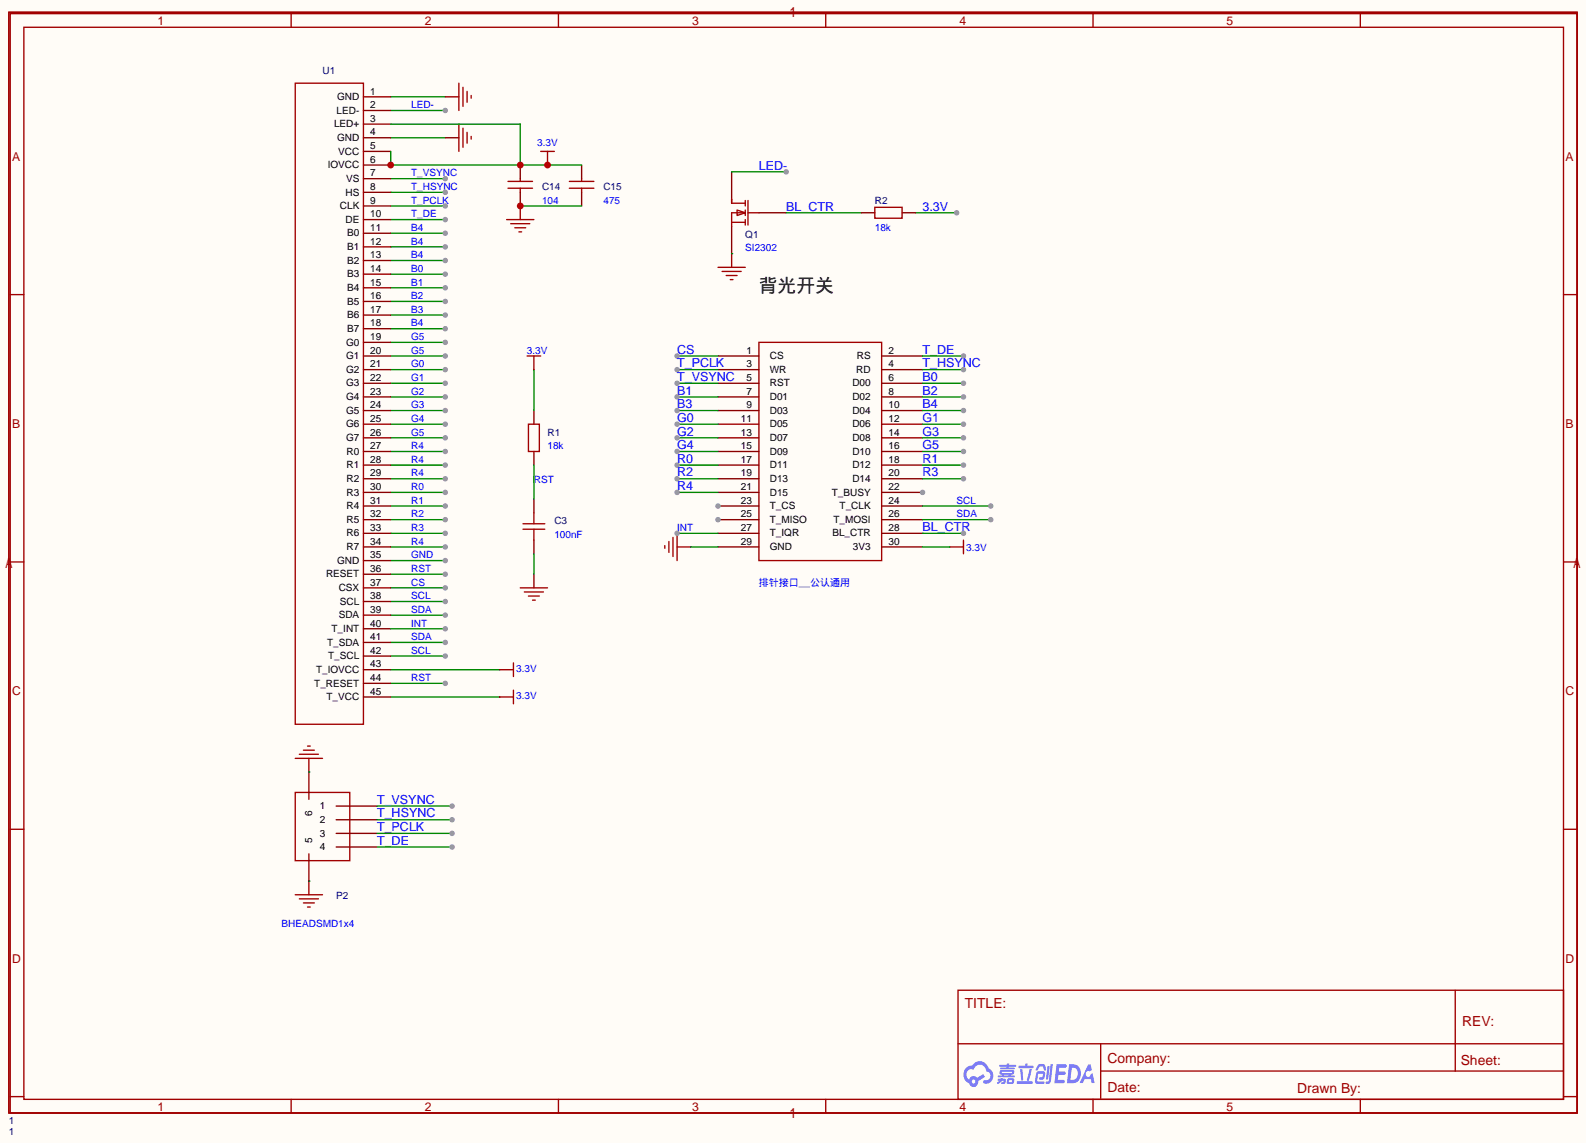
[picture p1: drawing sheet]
<svg xmlns="http://www.w3.org/2000/svg" width="295mm" height="213mm" viewBox="0 0 295 213" stroke-linecap="round" stroke-linejoin="round" font-family="sans-serif">
<path d="M0 0h295.4v212.9h-295.4z" fill="#fffcf7"/>
<g fill="none" stroke="#a10000" stroke-width=".25">
<path d="M1.7 2.3h292.1v205h-292.1zM1.9 2.5h291.9v204.8h-291.9zM4.4 5.1h286.8v199.6h-286.8zM54.2 2.5v2.6M104 2.5v2.6M153.8 2.5v2.6M203.6 2.5v2.6M253.4 2.5v2.6M1.9 54.9h2.5M291.2 54.9h2.6M1.9 104.6h2.5M291.2 104.6h2.6"/>
<path d="M1.9 154.4h2.5M291.2 154.4h2.6M178.4 184.4h112.8v20.3h-112.8zM178.5 194.4h112.6M205 199.5h86.1M205 194.4v10.1M271 184.4l.1 15.1M1.9 204.2h2.5M54.2 204.7v2.6M104 204.7v2.6M153.8 204.7v2.6M203.6 204.7v2.6"/>
<path d="M253.4 204.7v2.6M291.2 204.2h2.6"/>
</g>
<path d="M180 198.8a1.78 1.78 0 0 0 .5 2.9 .87 .87 0 0 0 1.1 .7 .87 .87 0 0 0 .6-1.1l1.2-.7-.2-.6-1.2 .7a.82 .82 0 0 0-.9-.3 .82 .82 0 0 0-.6 .7 1 1 0 0 1-.5-1.4 1 1 0 0 1 1.3-.5 1.2 1.2 0 0 1 1.4-.9 1.2 1.2 0 0 1 1 1.2 .86 .86 0 0 1 .7 1.1 .86 .86 0 0 1-1.1 .6l-.1 .1a.33 .33 0 0 0 .2 .5 1.48 1.48 0 0 0 1.6-1.1 1.48 1.48 0 0 0-.8-1.7 1.74 1.74 0 0 0-1.5-1.4 1.74 1.74 0 0 0-1.7 .9h-.6zM181 201.4a.37 .37 0 0 1 .7 0 .37 .37 0 0 1-.7 0zM196.8 198.2l-.4 3.5h1.7l.2-.2-.1-.3-1.2-.1 .1-.9 1.2-.1 .2-.4-.2-.2h-1.1l.1-.7h1.2l.1-.5-.2-.1zM199.1 198.2l-.4 3.5a2.62 2.62 0 0 0 2.1-.3 1.89 1.89 0 0 0-.6-3.2zM199.6 198.8a1.15 1.15 0 0 1 1.2 1.2 1.15 1.15 0 0 1-1.3 1.1h-.1zM202.7 198.2l-1.6 3.5h.6l.3-.8h1.2l.1 .8h.6l-.4-1.9-.3 .3-.1 .2a.5 .5 0 0 1-.7 .1 .5 .5 0 0 1-.1-.7 .5 .5 0 0 1 .7-.2l.4-.2-.3-1.1zM195.1 198.5l-.3 2.3 .2 .3 .2-.3 .3-2.3zM195.7 198.2l-.3 3-.1 .2-.5 .1v.2a.59 .59 0 0 0 .6 .1 .59 .59 0 0 0 .3-.5l.4-3.1zM193.3 198.3l-.4 1a.63 .63 0 0 0 .7-.6l.7-.1 .2 .7h.3l-.3-1.1-.7-.1zM193.1 199.6l-.3 1.6 .1 .5 .2 .1 1.2 .1 .3-.3-.2-.2h-1.2l.2-1.5h.9l-.1 .7h-.5l-.2 .2 .1 .2h.5a1.07 1.07 0 0 0 .6-1.1l-.2-.4a1.46 1.46 0 0 0-1.4 .1zM189.4 201.4l.1 .5h2.7l.2-.3-.2-.2zM191.8 199.1l-.5 1.9a.2 .2 0 0 0 0 .2 .2 .2 0 0 0 .3 .1l.6-2.2zM190 199.1l.2 2 .2 .1 .2-.2-.2-1.9zM189.7 198.5l.1 .4h2.5l.2-.2-.2-.2h-1l.1-.4h-.4l-.1 .4zM185.9 200.9h.5v-.2h.4l-.1 .2h.5v.8l-.7 .2v-.4h.4v-.2l-.3-.1-.3 .4-.5 .3-.1-.4 .5-.3h-.4zM186.2 198.3h1.3l.1-.2h.4l-.1 .2h1.2l.2 .2-.2 .1h-1.2v.2h1l.1 .2-.1 .1h-2.5l-.1-.3h1.1l.1-.2h-1.3zM186.4 199.3a.47 .47 0 0 0-.3 .5 .47 .47 0 0 0 .5 .4v.1h-.7v.3h3.1v-.2l-.7-.1v-.1a.48 .48 0 0 0 .6-.3 .48 .48 0 0 0-.2-.6zM186.6 199.6h1.9l-.1 .2h-1.8zM187 200.1h.9l-.1 .2h-.8zM187.6 201v.8a1.3 1.3 0 0 0 1.2-.1v-.9h-.9zM188 201.2h.5l-.1 .3h-.5z" fill="#5487ff"/>
<path d="M136.3 32v5.1M141.4 39.6h5M136.3 42.2v5" fill="none" stroke="#870000" stroke-width=".25"/>
<g fill="none" stroke="#a10000" stroke-width=".25">
<path d="M136.3 37.1v.7h2.5M137.3 39.1l1.5 .5-1.5 .5zM138.8 39.6h-2.5v2.6M138.8 37.3v1.1M138.8 39.1v1M139.3 39.6h2.1M139.3 37.3v4.6M133.7 49.8h5.1M134.5 50.5h3.5M135.3 51.3h2M136 52.1h.5M136.3 41.4h2.5"/>
<path d="M136.3 47.2v2.6M138.8 40.9v1"/>
</g>
<path d="M136.3 32h10.1" fill="none" stroke="#008700" stroke-width=".25"/>
<circle cx="146.4" cy="32" r=".51" fill="#999"/>
<path d="M146.4 39.6h14M170.6 39.6h7.6M136.3 47.2h.1" fill="none" stroke="#008700" stroke-width=".25"/>
<circle cx="178.2" cy="39.6" r=".51" fill="#999"/>
<g fill="none" stroke="#870000" stroke-width=".25">
<path d="M160.4 39.6h2.5M168 39.6h2.6M99.4 76.5v2.5M99.4 84.1v2.5M99.4 93v2.5M99.4 100.6v2.5M99.4 106.9v2.6M57.5 143.8v5M57.5 159v5.1M57.5 143.8h.1M62.6 150.1h7.6M62.6 152.7h7.6"/>
<path d="M62.6 155.2h7.6M62.6 157.7h7.6"/>
</g>
<g fill="none" stroke="#a10000" stroke-width=".25">
<path d="M162.9 38.6h5.1v2h-5.1zM98.4 79h2.1v5.1h-2.1zM97.4 97.5h4.1M97.4 98.6h4.1M99.4 95.5v2M99.4 98.6v2M96.9 109.5h5.1M97.7 110.2h3.5M98.4 111h2.1M99.2 111.8h.5M56.5 139.7h2M57.3 138.9h.5"/>
<path d="M55 147.6h10.2v12.7h-10.2zM55 141.2h5.1M55.8 140.5h3.5M57.5 141.2v2.6M55 166.6h5.1M55.8 167.4h3.5M56.5 168.1h2M57.3 168.9h.5M57.5 164.1v2.5"/>
</g>
<path d="M99.4 68.8v7.7M99.4 86.6v6.4M99.4 103.1v3.8M70.2 157.7h14" fill="none" stroke="#008700" stroke-width=".25"/>
<circle cx="84.2" cy="157.7" r=".51" fill="#999"/>
<path d="M70.2 155.2h14" fill="none" stroke="#008700" stroke-width=".25"/>
<circle cx="84.2" cy="155.2" r=".51" fill="#999"/>
<path d="M70.2 152.7h14" fill="none" stroke="#008700" stroke-width=".25"/>
<circle cx="84.2" cy="152.7" r=".51" fill="#999"/>
<path d="M70.2 150.1h14" fill="none" stroke="#008700" stroke-width=".25"/>
<circle cx="84.2" cy="150.1" r=".51" fill="#999"/>
<path d="M72.8 18h10.1M72.8 20.6h10.1M57.5 143.8h.1M57.5 164.1h.1" fill="none" stroke="#008700" stroke-width=".25"/>
<circle cx="82.9" cy="20.6" r=".51" fill="#999"/>
<path d="M72.8 25.7h10.1M72.8 33.3h10.1" fill="none" stroke="#008700" stroke-width=".25"/>
<circle cx="82.9" cy="33.3" r=".51" fill="#999"/>
<path d="M72.8 35.8h10.1" fill="none" stroke="#008700" stroke-width=".25"/>
<circle cx="82.9" cy="35.8" r=".51" fill="#999"/>
<path d="M72.8 38.4h10.1" fill="none" stroke="#008700" stroke-width=".25"/>
<circle cx="82.9" cy="38.4" r=".51" fill="#999"/>
<path d="M72.8 40.9h10.1" fill="none" stroke="#008700" stroke-width=".25"/>
<circle cx="82.9" cy="40.9" r=".51" fill="#999"/>
<path d="M72.8 43.4h10.1" fill="none" stroke="#008700" stroke-width=".25"/>
<circle cx="82.9" cy="43.4" r=".51" fill="#999"/>
<path d="M72.8 46h10.1" fill="none" stroke="#008700" stroke-width=".25"/>
<circle cx="82.9" cy="46" r=".51" fill="#999"/>
<path d="M72.8 48.5h10.1" fill="none" stroke="#008700" stroke-width=".25"/>
<circle cx="82.9" cy="48.5" r=".51" fill="#999"/>
<path d="M72.8 51.1h10.1" fill="none" stroke="#008700" stroke-width=".25"/>
<circle cx="82.9" cy="51.1" r=".51" fill="#999"/>
<path d="M72.8 53.6h10.1" fill="none" stroke="#008700" stroke-width=".25"/>
<circle cx="82.9" cy="53.6" r=".51" fill="#999"/>
<path d="M72.8 56.1h10.1" fill="none" stroke="#008700" stroke-width=".25"/>
<circle cx="82.9" cy="56.1" r=".51" fill="#999"/>
<path d="M72.8 58.7h10.1" fill="none" stroke="#008700" stroke-width=".25"/>
<circle cx="82.9" cy="58.7" r=".51" fill="#999"/>
<path d="M72.8 61.2h10.1" fill="none" stroke="#008700" stroke-width=".25"/>
<circle cx="82.9" cy="61.2" r=".51" fill="#999"/>
<path d="M72.8 63.8h10.1" fill="none" stroke="#008700" stroke-width=".25"/>
<circle cx="82.9" cy="63.8" r=".51" fill="#999"/>
<path d="M72.8 66.3h10.1" fill="none" stroke="#008700" stroke-width=".25"/>
<circle cx="82.9" cy="66.3" r=".51" fill="#999"/>
<path d="M72.8 68.8h10.1" fill="none" stroke="#008700" stroke-width=".25"/>
<circle cx="82.9" cy="68.8" r=".51" fill="#999"/>
<path d="M72.8 71.4h10.1" fill="none" stroke="#008700" stroke-width=".25"/>
<circle cx="82.9" cy="71.4" r=".51" fill="#999"/>
<path d="M72.8 73.9h10.1" fill="none" stroke="#008700" stroke-width=".25"/>
<circle cx="82.9" cy="73.9" r=".51" fill="#999"/>
<path d="M72.8 76.5h10.1" fill="none" stroke="#008700" stroke-width=".25"/>
<circle cx="82.9" cy="76.5" r=".51" fill="#999"/>
<path d="M72.8 84.1h10.1" fill="none" stroke="#008700" stroke-width=".25"/>
<circle cx="82.9" cy="84.1" r=".51" fill="#999"/>
<path d="M72.8 81.5h10.1" fill="none" stroke="#008700" stroke-width=".25"/>
<circle cx="82.9" cy="81.5" r=".51" fill="#999"/>
<path d="M72.8 79h10.1" fill="none" stroke="#008700" stroke-width=".25"/>
<circle cx="82.9" cy="79" r=".51" fill="#999"/>
<path d="M72.8 86.6h10.1" fill="none" stroke="#008700" stroke-width=".25"/>
<circle cx="82.9" cy="86.6" r=".51" fill="#999"/>
<path d="M72.8 89.2h10.1" fill="none" stroke="#008700" stroke-width=".25"/>
<circle cx="82.9" cy="89.2" r=".51" fill="#999"/>
<path d="M72.8 91.7h10.1" fill="none" stroke="#008700" stroke-width=".25"/>
<circle cx="82.9" cy="91.7" r=".51" fill="#999"/>
<path d="M72.8 94.2h10.1" fill="none" stroke="#008700" stroke-width=".25"/>
<circle cx="82.9" cy="94.2" r=".51" fill="#999"/>
<path d="M72.8 96.8h10.1" fill="none" stroke="#008700" stroke-width=".25"/>
<circle cx="82.9" cy="96.8" r=".51" fill="#999"/>
<path d="M72.8 99.3h10.1" fill="none" stroke="#008700" stroke-width=".25"/>
<circle cx="82.9" cy="99.3" r=".51" fill="#999"/>
<path d="M72.8 101.9h10.1" fill="none" stroke="#008700" stroke-width=".25"/>
<circle cx="82.9" cy="101.9" r=".51" fill="#999"/>
<path d="M72.8 104.4h10.1" fill="none" stroke="#008700" stroke-width=".25"/>
<circle cx="82.9" cy="104.4" r=".51" fill="#999"/>
<path d="M72.8 106.9h10.1" fill="none" stroke="#008700" stroke-width=".25"/>
<circle cx="82.9" cy="106.9" r=".51" fill="#999"/>
<path d="M72.8 109.5h10.1" fill="none" stroke="#008700" stroke-width=".25"/>
<circle cx="82.9" cy="109.5" r=".51" fill="#999"/>
<path d="M72.8 112h10.1" fill="none" stroke="#008700" stroke-width=".25"/>
<circle cx="82.9" cy="112" r=".51" fill="#999"/>
<path d="M72.8 114.6h10.1" fill="none" stroke="#008700" stroke-width=".25"/>
<circle cx="82.9" cy="114.6" r=".51" fill="#999"/>
<path d="M72.8 119.6h10.1" fill="none" stroke="#008700" stroke-width=".25"/>
<circle cx="82.9" cy="119.6" r=".51" fill="#999"/>
<path d="M72.8 122.2h10.1" fill="none" stroke="#008700" stroke-width=".25"/>
<circle cx="82.9" cy="122.2" r=".51" fill="#999"/>
<path d="M72.8 124.7h20.3M72.8 127.3h10.1" fill="none" stroke="#008700" stroke-width=".25"/>
<circle cx="82.9" cy="127.3" r=".51" fill="#999"/>
<path d="M72.8 117.1h10.1M72.8 129.8h20.3" fill="none" stroke="#008700" stroke-width=".25"/>
<g fill="none" stroke="#a10000" stroke-width=".25">
<path d="M55 15.5h12.7v119.4h-12.7zM85.5 15.5v5.1M86.2 16.3v3.5M87 17v2.1M87.8 17.8v.5M85.5 23.1v5.1M86.2 23.9v3.5M87 24.6v2.1M87.8 25.4v.5M93.1 129.8h2.5M93.1 124.7h2.5M95.6 123.4v2.6"/>
<path d="M95.6 128.5v2.6"/>
</g>
<g fill="none" stroke="#870000" stroke-width=".25">
<path d="M67.7 18h5.1M82.9 18h2.6M67.7 20.6h5.1M67.7 23.1h5.1M67.7 25.7h5.1M67.7 28.2h5.1M67.7 30.7h5.1M67.7 33.3h5.1M67.7 35.8h5.1M67.7 38.4h5.1M82.9 25.7h2.6M67.7 40.9h5.1"/>
<path d="M67.7 43.4h5.1M67.7 46h5.1M67.7 48.5h5.1M67.7 51.1h5.1M67.7 53.6h5.1M67.7 56.1h5.1M67.7 58.7h5.1M67.7 61.2h5.1M67.7 63.8h5.1M67.7 66.3h5.1M67.7 68.8h5.1M67.7 71.4h5.1"/>
<path d="M67.7 73.9h5.1M67.7 76.5h5.1M67.7 79h5.1M67.7 81.5h5.1M67.7 84.1h5.1M67.7 86.6h5.1M67.7 89.2h5.1M67.7 91.7h5.1M67.7 94.2h5.1M67.7 96.8h5.1M67.7 99.3h5.1M67.7 101.9h5.1"/>
<path d="M67.7 104.4h5.1M67.7 106.9h5.1M67.7 109.5h5.1M67.7 112h5.1M67.7 114.6h5.1M67.7 117.1h5.1M67.7 119.6h5.1M67.7 122.2h5.1M67.7 124.7h5.1M67.7 127.3h5.1M67.7 129.8h5.1M93.1 124.7h.1"/>
<path d="M93.1 129.8h.1"/>
</g>
<circle cx="82.9" cy="117.1" r=".51" fill="#999"/>
<g fill="none" stroke="#a10000" stroke-width=".25">
<path d="M94.6 35.1h4.6M94.6 33.8h4.6M96.9 33.3v.5M96.9 35.1v.7M96.9 38.4v2.5M100.7 28.2h2.6M102 28.2v2.5M106 35.1h4.6M106 33.8h4.6M108.3 33.3v.5M108.3 35.1v.7M94.4 40.9h5"/>
<path d="M95.1 41.7h3.6M95.9 42.4h2M96.6 43.2h.6M98.2 66.3h2.5M99.4 66.3v2.5"/>
</g>
<path d="M96.9 38.4h.1M96.9 30.7v2.6M96.9 35.8v2.6M102 30.7h.1M108.3 30.7v2.6M108.3 35.8v2.6M99.4 68.8h.1" fill="none" stroke="#870000" stroke-width=".25"/>
<path d="M96.9 38.4h11.4" fill="none" stroke="#008700" stroke-width=".25"/>
<circle cx="96.9" cy="38.4" r=".63" fill="#c00"/>
<path d="M72.8 23.1h24.1v7.6M72.8 28.2v2.5h35.5" fill="none" stroke="#008700" stroke-width=".25"/>
<g fill="#c00">
<circle cx="96.9" cy="30.7" r=".63"/>
<circle cx="72.8" cy="30.7" r=".63"/>
<circle cx="102" cy="30.7" r=".63"/>
</g>
<path d="M141.4 63.8h22.8v40.6h-22.8z" fill="none" stroke="#a10000" stroke-width=".25"/>
<g fill="none" stroke="#870000" stroke-width=".25">
<path d="M133.7 66.3h7.7M133.7 68.8h7.7M133.7 71.4h7.7M133.7 73.9h7.7M133.7 76.5h7.7M133.7 79h7.7M164.2 66.3h7.6M164.2 68.8h7.6M164.2 71.4h7.6M164.2 73.9h7.6M164.2 76.5h7.6M164.2 79h7.6"/>
<path d="M133.7 81.5h7.7M133.7 84.1h7.7M133.7 86.6h7.7M133.7 89.2h7.7M133.7 91.7h7.7M133.7 96.8h7.7M164.2 81.5h7.6M164.2 84.1h7.6M164.2 86.6h7.6M164.2 89.2h7.6M164.2 99.3h7.6M133.7 101.9h7.7"/>
<path d="M164.2 101.9h7.6"/>
</g>
<circle cx="133.7" cy="96.8" r=".51" fill="#999"/>
<path d="M133.7 99.3h7.7M164.2 96.8h7.6M164.2 91.7h7.6" fill="none" stroke="#870000" stroke-width=".25"/>
<circle cx="171.8" cy="91.7" r=".51" fill="#999"/>
<path d="M133.7 94.2h7.7" fill="none" stroke="#870000" stroke-width=".25"/>
<circle cx="133.7" cy="94.2" r=".51" fill="#999"/>
<path d="M164.2 94.2h7.6M128.7 101.9h.1M176.9 101.9h.1" fill="none" stroke="#870000" stroke-width=".25"/>
<path d="M126.1 99.3v5.1M123.8 101.6v.5M124.6 100.8v2.1M125.3 100.1v3.5M126.1 101.9h2.6M176.9 101.9h2.6M179.5 100.6v2.5" fill="none" stroke="#a10000" stroke-width=".25"/>
<path d="M171.8 66.3h7.7M171.8 101.9h5.1" fill="none" stroke="#008700" stroke-width=".25"/>
<circle cx="179.5" cy="66.3" r=".51" fill="#999"/>
<path d="M171.8 68.8h7.7" fill="none" stroke="#008700" stroke-width=".25"/>
<circle cx="179.5" cy="68.8" r=".51" fill="#999"/>
<path d="M171.8 71.4h7.7" fill="none" stroke="#008700" stroke-width=".25"/>
<circle cx="179.5" cy="71.4" r=".51" fill="#999"/>
<path d="M171.8 73.9h7.7" fill="none" stroke="#008700" stroke-width=".25"/>
<circle cx="179.5" cy="73.9" r=".51" fill="#999"/>
<path d="M171.8 76.5h7.7" fill="none" stroke="#008700" stroke-width=".25"/>
<circle cx="179.5" cy="76.5" r=".51" fill="#999"/>
<path d="M171.8 79h7.7" fill="none" stroke="#008700" stroke-width=".25"/>
<circle cx="179.5" cy="79" r=".51" fill="#999"/>
<path d="M171.8 81.5h7.7" fill="none" stroke="#008700" stroke-width=".25"/>
<circle cx="179.5" cy="81.5" r=".51" fill="#999"/>
<path d="M171.8 84.1h7.7" fill="none" stroke="#008700" stroke-width=".25"/>
<circle cx="179.5" cy="84.1" r=".51" fill="#999"/>
<path d="M171.8 86.6h7.7" fill="none" stroke="#008700" stroke-width=".25"/>
<circle cx="179.5" cy="86.6" r=".51" fill="#999"/>
<path d="M171.8 89.2h7.7" fill="none" stroke="#008700" stroke-width=".25"/>
<circle cx="179.5" cy="89.2" r=".51" fill="#999"/>
<path d="M126.1 66.3h7.6" fill="none" stroke="#008700" stroke-width=".25"/>
<circle cx="126.1" cy="66.3" r=".51" fill="#999"/>
<path d="M126.1 68.8h7.6" fill="none" stroke="#008700" stroke-width=".25"/>
<circle cx="126.1" cy="68.8" r=".51" fill="#999"/>
<path d="M126.1 71.4h7.6" fill="none" stroke="#008700" stroke-width=".25"/>
<circle cx="126.1" cy="71.4" r=".51" fill="#999"/>
<path d="M126.1 73.9h7.6" fill="none" stroke="#008700" stroke-width=".25"/>
<circle cx="126.1" cy="73.9" r=".51" fill="#999"/>
<path d="M126.1 76.5h7.6" fill="none" stroke="#008700" stroke-width=".25"/>
<circle cx="126.1" cy="76.5" r=".51" fill="#999"/>
<path d="M126.1 79h7.6" fill="none" stroke="#008700" stroke-width=".25"/>
<circle cx="126.1" cy="79" r=".51" fill="#999"/>
<path d="M126.1 81.5h7.6" fill="none" stroke="#008700" stroke-width=".25"/>
<circle cx="126.1" cy="81.5" r=".51" fill="#999"/>
<path d="M126.1 84.1h7.6" fill="none" stroke="#008700" stroke-width=".25"/>
<circle cx="126.1" cy="84.1" r=".51" fill="#999"/>
<path d="M126.1 86.6h7.6" fill="none" stroke="#008700" stroke-width=".25"/>
<circle cx="126.1" cy="86.6" r=".51" fill="#999"/>
<path d="M126.1 89.2h7.6" fill="none" stroke="#008700" stroke-width=".25"/>
<circle cx="126.1" cy="89.2" r=".51" fill="#999"/>
<path d="M126.1 91.7h7.6" fill="none" stroke="#008700" stroke-width=".25"/>
<circle cx="126.1" cy="91.7" r=".51" fill="#999"/>
<path d="M171.8 99.3h7.7M128.7 101.9h5" fill="none" stroke="#008700" stroke-width=".25"/>
<circle cx="179.5" cy="99.3" r=".51" fill="#999"/>
<path d="M171.8 94.2h12.7" fill="none" stroke="#008700" stroke-width=".25"/>
<circle cx="184.5" cy="94.2" r=".51" fill="#999"/>
<path d="M171.8 96.8h12.7" fill="none" stroke="#008700" stroke-width=".25"/>
<circle cx="184.5" cy="96.8" r=".51" fill="#999"/>
<path d="M126.1 99.3h7.6" fill="none" stroke="#008700" stroke-width=".25"/>
<circle cx="126.1" cy="99.3" r=".51" fill="#999"/>
<text font-size="3.5" x="141.4" y="54.4">背光开关</text>
<g font-size="2.6" fill="#a00000">
<text x="179.7" y="187.7">TITLE:</text>
<text x="272.3" y="191">REV:</text>
<text x="206.3" y="197.9">Company:</text>
<text x="206.3" y="203.4">Date:</text>
<text x="241.6" y="203.5">Drawn By:</text>
<text x="272.1" y="198.3">Sheet:</text>
</g>
<g font-size="2.3" fill="#a00000">
<text x="29.3" y="4.6">1</text>
<text x="79.1" y="4.6">2</text>
<text x="128.9" y="4.6">3</text>
<text x="178.7" y="4.6">4</text>
<text x="228.5" y="4.6">5</text>
<text x="2.3" y="29.9">A</text>
<text x="291.6" y="29.9">A</text>
<text x="2.3" y="79.7">B</text>
<text x="291.6" y="79.7">B</text>
<text x="2.3" y="129.5">C</text>
<text x="291.6" y="129.5">C</text>
<text x="2.3" y="179.2">D</text>
<text x="291.6" y="179.2">D</text>
<text x="29.3" y="206.8">1</text>
<text x="79.1" y="206.8">2</text>
<text x="128.9" y="206.8">3</text>
<text x="178.7" y="206.8">4</text>
<text x="228.5" y="206.8">5</text>
</g>
<g font-size="2.3" fill="#00f">
<text x="141.4" y="31.6">LED-</text>
<text x="146.4" y="39.2">BL_CTR</text>
<text x="171.8" y="39.2">3.3V</text>
<text x="126.1" y="65.9">CS</text>
<text x="171.8" y="65.9">T_DE</text>
<text x="126.1" y="68.4">T_PCLK</text>
<text x="126.1" y="71">T_VSYNC</text>
<text x="171.8" y="68.4">T_HSYNC</text>
<text x="171.8" y="71">B0</text>
<text x="126.1" y="73.5">B1</text>
<text x="126.1" y="76">B3</text>
<text x="171.8" y="73.5">B2</text>
<text x="171.8" y="76">B4</text>
<text x="126.1" y="78.6">G0</text>
<text x="126.1" y="81.1">G2</text>
<text x="126.1" y="83.7">G4</text>
<text x="171.8" y="78.6">G1</text>
<text x="171.8" y="81.1">G3</text>
<text x="171.8" y="83.7">G5</text>
<text x="126.1" y="86.2">R0</text>
<text x="126.1" y="88.7">R2</text>
<text x="171.8" y="86.2">R1</text>
<text x="171.8" y="88.7">R3</text>
<text x="126.1" y="91.3">R4</text>
<text x="171.8" y="98.9">BL_CTR</text>
<text x="70.2" y="149.7">T_VSYNC</text>
<text x="70.2" y="154.8">T_PCLK</text>
<text x="70.2" y="152.2">T_HSYNC</text>
<text x="70.2" y="157.3">T_DE</text>
</g>
<g font-size="1.9" fill="#000080">
<text x="60.1" y="13.8">U1</text>
<text x="101" y="35.4">C14</text>
<text x="112.4" y="35.4">C15</text>
<text x="162.9" y="37.9">R2</text>
<text x="138.8" y="44.3">Q1</text>
<text x="102" y="81.1">R1</text>
<text x="103.3" y="97.6">C3</text>
<text x="62.6" y="167.5">P2</text>
<text x="1.7" y="209.4">1</text>
<text x="1.7" y="211.4">1</text>
</g>
<g font-size="1.9">
<text x="69" y="17.6">1</text>
<text x="62.2" y="23.7">LED+</text>
<text x="62.7" y="21.2">LED-</text>
<text x="62.8" y="18.6">GND</text>
<text x="69" y="20.2">2</text>
<text x="69" y="22.7">3</text>
<text x="62.8" y="26.2">GND</text>
<text x="63" y="28.8">VCC</text>
<text x="69" y="25.2">4</text>
<text x="69" y="27.8">5</text>
<text x="61" y="31.3">IOVCC</text>
<text x="64.4" y="33.9">VS</text>
<text x="69" y="30.3">6</text>
<text x="69" y="32.9">7</text>
<text x="69" y="35.4">8</text>
<text x="63.3" y="38.9">CLK</text>
<text x="64.3" y="36.4">HS</text>
<text x="64.3" y="41.5">DE</text>
<text x="69" y="37.9">9</text>
<text x="69" y="40.5">10</text>
<text x="64.7" y="44">B0</text>
<text x="64.7" y="46.6">B1</text>
<text x="69" y="43">11</text>
<text x="69" y="45.6">12</text>
<text x="64.7" y="49.1">B2</text>
<text x="64.7" y="51.6">B3</text>
<text x="69" y="48.1">13</text>
<text x="69" y="50.6">14</text>
<text x="69" y="53.2">15</text>
<text x="64.7" y="54.2">B4</text>
<text x="64.7" y="56.7">B5</text>
<text x="64.7" y="59.3">B6</text>
<text x="69" y="55.7">16</text>
<text x="69" y="58.3">17</text>
<text x="64.4" y="64.3">G0</text>
<text x="64.7" y="61.8">B7</text>
<text x="69" y="60.8">18</text>
<text x="69" y="63.3">19</text>
<text x="69" y="65.9">20</text>
<text x="139" y="65.9">1</text>
<text x="165.5" y="65.9">2</text>
<text x="64.4" y="66.9">G1</text>
<text x="64.4" y="69.4">G2</text>
<text x="64.4" y="72">G3</text>
<text x="69" y="68.4">21</text>
<text x="69" y="71">22</text>
<text x="139" y="68.4">3</text>
<text x="139" y="71">5</text>
<text x="143.4" y="66.9">CS</text>
<text x="143.4" y="69.4">WR</text>
<text x="143.4" y="72">RST</text>
<text x="158.8" y="72">D00</text>
<text x="159.5" y="69.4">RD</text>
<text x="159.6" y="66.9">RS</text>
<text x="165.5" y="68.4">4</text>
<text x="165.5" y="71">6</text>
<text x="64.4" y="74.5">G4</text>
<text x="64.4" y="77">G5</text>
<text x="69" y="73.5">23</text>
<text x="69" y="76">24</text>
<text x="139" y="73.5">7</text>
<text x="139" y="76">9</text>
<text x="143.4" y="74.5">D01</text>
<text x="143.4" y="77">D03</text>
<text x="158.8" y="74.5">D02</text>
<text x="158.8" y="77">D04</text>
<text x="165.5" y="73.5">8</text>
<text x="165.5" y="76">10</text>
<text x="64.4" y="79.6">G6</text>
<text x="64.4" y="82.1">G7</text>
<text x="69" y="78.6">25</text>
<text x="69" y="81.1">26</text>
<text x="69" y="83.7">27</text>
<text x="138" y="78.6">11</text>
<text x="138" y="81.1">13</text>
<text x="138" y="83.7">15</text>
<text x="143.4" y="79.6">D05</text>
<text x="143.4" y="82.1">D07</text>
<text x="158.8" y="79.6">D06</text>
<text x="158.8" y="82.1">D08</text>
<text x="165.5" y="78.6">12</text>
<text x="165.5" y="81.1">14</text>
<text x="165.5" y="83.7">16</text>
<text x="64.5" y="84.7">R0</text>
<text x="64.5" y="87.2">R1</text>
<text x="64.5" y="89.7">R2</text>
<text x="69" y="86.2">28</text>
<text x="69" y="88.7">29</text>
<text x="138" y="86.2">17</text>
<text x="138" y="88.7">19</text>
<text x="143.4" y="84.7">D09</text>
<text x="143.4" y="87.2">D11</text>
<text x="143.4" y="89.7">D13</text>
<text x="158.8" y="84.7">D10</text>
<text x="158.8" y="87.2">D12</text>
<text x="158.8" y="89.7">D14</text>
<text x="165.5" y="86.2">18</text>
<text x="165.5" y="88.7">20</text>
<text x="64.5" y="92.3">R3</text>
<text x="64.5" y="94.8">R4</text>
<text x="69" y="91.3">30</text>
<text x="69" y="93.8">31</text>
<text x="138" y="91.3">21</text>
<text x="138" y="93.8">23</text>
<text x="143.4" y="92.3">D15</text>
<text x="143.4" y="94.8">T_CS</text>
<text x="154.9" y="92.3">T_BUSY</text>
<text x="156.4" y="94.8">T_CLK</text>
<text x="165.5" y="91.3">22</text>
<text x="165.5" y="93.8">24</text>
<text x="64.5" y="97.4">R5</text>
<text x="64.5" y="99.9">R6</text>
<text x="69" y="96.4">32</text>
<text x="69" y="98.9">33</text>
<text x="69" y="101.4">34</text>
<text x="138" y="101.4">29</text>
<text x="138" y="96.4">25</text>
<text x="138" y="98.9">27</text>
<text x="143.4" y="97.4">T_MISO</text>
<text x="143.4" y="99.9">T_IQR</text>
<text x="155" y="99.9">BL_CTR</text>
<text x="155.2" y="97.4">T_MOSI</text>
<text x="165.5" y="98.9">28</text>
<text x="165.5" y="101.4">30</text>
<text x="165.5" y="96.4">26</text>
<text x="60.7" y="107.5">RESET</text>
<text x="62.8" y="105">GND</text>
<text x="64.5" y="102.4">R7</text>
<text x="69" y="104">35</text>
<text x="69" y="106.5">36</text>
<text x="143.4" y="102.4">GND</text>
<text x="158.9" y="102.4">3V3</text>
<text x="63.1" y="110.1">CSX</text>
<text x="63.3" y="112.6">SCL</text>
<text x="69" y="109.1">37</text>
<text x="69" y="111.6">38</text>
<text x="61.8" y="117.7">T_INT</text>
<text x="63.1" y="115.1">SDA</text>
<text x="69" y="114.1">39</text>
<text x="69" y="116.7">40</text>
<text x="69" y="119.2">41</text>
<text x="58.9" y="125.3">T_IOVCC</text>
<text x="60.9" y="120.2">T_SDA</text>
<text x="61.1" y="122.8">T_SCL</text>
<text x="69" y="121.8">42</text>
<text x="69" y="124.3">43</text>
<text x="58.5" y="127.8">T_RESET</text>
<text x="60.8" y="130.4">T_VCC</text>
<text x="69" y="126.8">44</text>
<text x="69" y="129.4">45</text>
<text x="58.1" y="151.9" transform="rotate(-90 58.1 151.9)">6</text>
<text x="59.5" y="150.7">1</text>
<text x="59.5" y="153.2">2</text>
<text x="59.5" y="155.8">3</text>
<text x="58.1" y="157" transform="rotate(-90 58.1 157)">5</text>
<text x="59.5" y="158.3">4</text>
</g>
<g font-size="1.9" fill="#00f">
<text x="76.6" y="20.2">LED-</text>
<text x="100.1" y="27.3">3.3V</text>
<text x="76.6" y="32.9">T_VSYNC</text>
<text x="76.6" y="35.4">T_HSYNC</text>
<text x="76.6" y="37.9">T_PCLK</text>
<text x="76.6" y="40.5">T_DE</text>
<text x="101" y="37.9">104</text>
<text x="112.4" y="37.9">475</text>
<text x="76.6" y="43">B4</text>
<text x="76.6" y="45.6">B4</text>
<text x="138.8" y="46.8">SI2302</text>
<text x="162.9" y="43">18k</text>
<text x="76.6" y="48.1">B4</text>
<text x="76.6" y="50.6">B0</text>
<text x="76.6" y="53.2">B1</text>
<text x="76.6" y="55.7">B2</text>
<text x="76.6" y="58.3">B3</text>
<text x="76.6" y="60.8">B4</text>
<text x="76.6" y="63.3">G5</text>
<text x="76.6" y="65.9">G5</text>
<text x="98.1" y="65.9">3.3V</text>
<text x="76.6" y="68.4">G0</text>
<text x="76.6" y="71">G1</text>
<text x="76.6" y="73.5">G2</text>
<text x="76.6" y="76">G3</text>
<text x="76.6" y="83.7">R4</text>
<text x="76.6" y="81.1">G5</text>
<text x="76.6" y="78.6">G4</text>
<text x="102" y="83.7">18k</text>
<text x="76.6" y="86.2">R4</text>
<text x="76.6" y="88.7">R4</text>
<text x="76.6" y="91.3">R0</text>
<text x="76.6" y="93.8">R1</text>
<text x="99.4" y="90">RST</text>
<text x="178.2" y="93.8">SCL</text>
<text x="76.6" y="96.4">R2</text>
<text x="76.6" y="98.9">R3</text>
<text x="76.6" y="101.4">R4</text>
<text x="103.3" y="100.2">100nF</text>
<text x="126.1" y="98.9">INT</text>
<text x="178.2" y="96.4">SDA</text>
<text x="76.6" y="104">GND</text>
<text x="76.6" y="106.5">RST</text>
<text x="180" y="102.7">3.3V</text>
<text x="76.6" y="109.1">CS</text>
<text x="76.6" y="111.6">SCL</text>
<text x="141.4" y="109.1">排针接口__公认通用</text>
<text x="76.6" y="114.1">SDA</text>
<text x="76.6" y="119.2">SDA</text>
<text x="76.6" y="116.7">INT</text>
<text x="76.6" y="121.8">SCL</text>
<text x="96.1" y="125.1">3.3V</text>
<text x="76.6" y="126.8">RST</text>
<text x="96.1" y="130.1">3.3V</text>
<text x="52.5" y="172.6">BHEADSMD1x4</text>
</g>
</svg>
